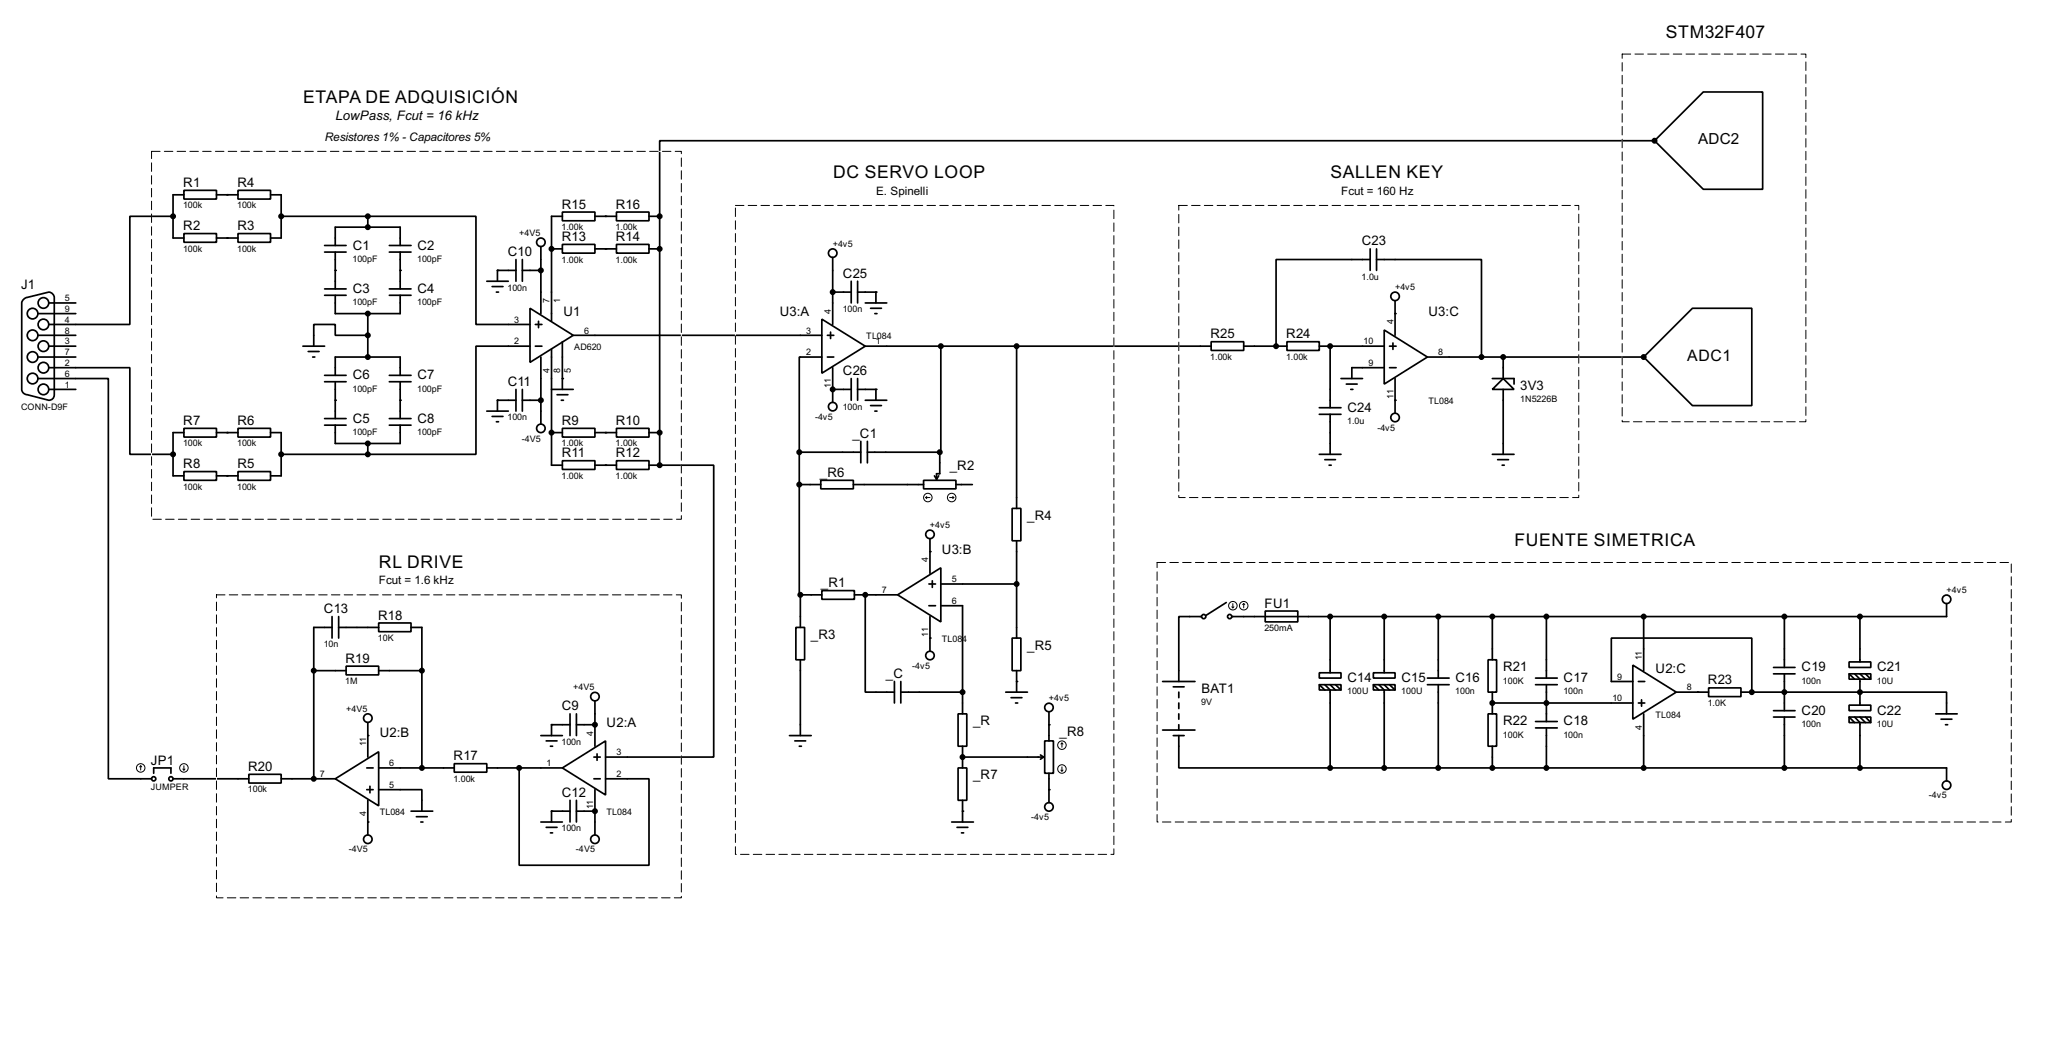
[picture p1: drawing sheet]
<svg xmlns="http://www.w3.org/2000/svg" width="485mm" height="247mm" viewBox="0 0 485 247" stroke-linecap="round" stroke-linejoin="round" font-family="sans-serif">
<g fill="#000">
<circle cx="53.4" cy="55.9" r=".2"/>
<circle cx="53.4" cy="45.8" r=".2"/>
<circle cx="129.6" cy="58.5" r=".2"/>
<circle cx="142.3" cy="58.5" r=".2"/>
<circle cx="142.3" cy="50.8" r=".2"/>
<circle cx="155" cy="50.8" r=".2"/>
<circle cx="155" cy="58.5" r=".2"/>
<circle cx="78.8" cy="63.5" r=".2"/>
<circle cx="94" cy="63.5" r=".2"/>
<circle cx="116.9" cy="63.5" r=".2"/>
<circle cx="127.1" cy="63.5" r=".2"/>
<circle cx="195.6" cy="68.6" r=".2"/>
<circle cx="205.8" cy="68.6" r=".2"/>
<circle cx="327.7" cy="73.7" r=".2"/>
<circle cx="78.8" cy="94" r=".2"/>
<circle cx="94" cy="94" r=".2"/>
<circle cx="116.9" cy="94" r=".2"/>
<circle cx="127.1" cy="94" r=".2"/>
<circle cx="132.1" cy="88.9" r=".2"/>
<circle cx="195.6" cy="91.5" r=".2"/>
<circle cx="205.8" cy="91.5" r=".2"/>
<circle cx="299.8" cy="81.3" r=".2"/>
<circle cx="312.5" cy="81.3" r=".2"/>
<circle cx="327.7" cy="94" r=".2"/>
<circle cx="53.4" cy="111.8" r=".2"/>
<circle cx="53.4" cy="101.6" r=".2"/>
<circle cx="129.6" cy="101.6" r=".2"/>
<circle cx="142.3" cy="101.6" r=".2"/>
<circle cx="142.3" cy="109.3" r=".2"/>
<circle cx="155" cy="109.3" r=".2"/>
<circle cx="155" cy="101.6" r=".2"/>
<circle cx="203.3" cy="139.7" r=".2"/>
<circle cx="218.5" cy="129.6" r=".2"/>
<circle cx="218.5" cy="149.9" r=".2"/>
<circle cx="86.4" cy="172.8" r=".2"/>
<circle cx="129.6" cy="170.2" r=".2"/>
<circle cx="139.8" cy="170.2" r=".2"/>
<circle cx="226.1" cy="177.8" r=".2"/>
<circle cx="238.8" cy="160.1" r=".2"/>
<circle cx="246.4" cy="170.2" r=".2"/>
<circle cx="350.6" cy="165.1" r=".2"/>
<circle cx="363.3" cy="165.1" r=".2"/>
<circle cx="398.8" cy="162.6" r=".2"/>
<circle cx="411.5" cy="162.6" r=".2"/>
<circle cx="419.2" cy="162.6" r=".2"/>
<circle cx="436.9" cy="162.6" r=".2"/>
<circle cx="73.7" cy="182.9" r=".2"/>
<circle cx="86.4" cy="193.1" r=".2"/>
<circle cx="129.6" cy="190.5" r=".2"/>
<circle cx="139.8" cy="190.5" r=".2"/>
<circle cx="226.1" cy="190.5" r=".2"/>
<circle cx="246.4" cy="185.5" r=".2"/>
</g>
<g fill="none" stroke="#000" stroke-width=".4">
<path d="M388.7 33.1l11.4-11.5h14v22.9h-14zM388.7 33.1h-233.7v17.7M40.7 50.8h-10.2v25.4h-19M43.2 44.7h7.7v2.1h-7.7zM43.2 54.9h7.7v2h-7.7zM43.2 45.8h-2.5v10.1h2.5M50.9 55.9h5M50.9 45.8h5M55.9 54.9h7.7v2h-7.7zM55.9 44.7h7.7v2.1h-7.7zM63.6 45.8h2.5v10.1h-2.5M66.1 50.8h20.3"/>
<path d="M76.3 57.7h5M76.3 59.2h5M78.8 57.7v-4.3h15.2v4.3M78.8 59.2v8.7M86.4 50.8h25.4v25.4h12.7M86.4 50.8v2.6M91.5 57.7h5.1M91.5 59.2h5.1M94 59.2v8.7M127.1 57.9v15.8M129.6 58.5h2.5M132.1 57.4h7.7v2.1h-7.7z"/>
<path d="M132.1 49.8h7.7v2.1h-7.7zM132.1 50.8h-2.5v24.7M139.8 50.8h5M139.8 58.5h5M144.8 57.4h7.7v2.1h-7.7zM144.8 49.8h7.7v2.1h-7.7zM152.5 50.8h2.5M152.5 58.5h2.5M155 50.8v58.5M321.9 58.5v5M323.4 58.5v5M5.4 70.5l.7-.6 5.4-1.3a1.38 1.38 0 0 1 1.3 1.3v22.8a1.23 1.23 0 0 1-1.3 1.3l-5.1-1.3a1.36 1.36 0 0 1-1.3-1.2v-20.3z"/>
<path d="M8.9 73.7h8.9M8.9 78.8h8.9M11.5 71.2h6.3M76.3 67.9h5M76.3 69.4h5M78.8 69.4v4.3h15.2v-4.3M86.4 78.8h-7.6v-2.6h-5.1v5.1M86.4 73.7v10.2M91.5 67.9h5.1M91.5 69.4h5.1M114.4 66.1h5M115.6 67.3h2.6"/>
<path d="M116.6 68.6h.5M121.2 63.5h-4.3v2.6M121.2 61v5.1M122.7 61v5.1M122.7 63.5h4.4M124.5 72.4l10.2 6.4-10.2 6.3zM125.8 76.2h1.5M126.5 75.5v1.5M134.7 78.8h58.4M193.1 75l10.2 6.3-10.2 6.4zM194.4 78.8h1.5M195.1 78v1.5"/>
<path d="M195.6 60.5v15.7M195.6 68.6h4.4M200 66.1v5.1M201.5 68.6h4.3v2.6M201.5 66.1v5.1M203.3 71.2h5M204.5 72.4h2.6M205.5 73.7h.5M321.9 61h-22.1v20.3M323.4 61h24.6v22.9M325.2 77.5l10.1 6.4-10.1 6.3zM327.7 70.6v8.2"/>
<path d="M8.9 88.9h16.6v94h10.1M8.9 83.9h8.9M11.5 86.4h19v20.3h10.2M11.5 81.3h6.3M11.5 91.5h6.3M71.2 81.3h5.1M72.4 82.6h2.6M73.5 83.9h.5M76.3 98.3h5M76.3 99.9h5M76.3 88.2h5M76.3 89.7h5"/>
<path d="M78.8 99.9v4.3h15.2v-4.3M78.8 88.2v-4.3h15.2v4.3M78.8 89.7v8.6M91.5 98.3h5.1M91.5 99.9h5.1M91.5 88.2h5.1M91.5 89.7h5.1M94 89.7v8.6M114.4 96.6h5M115.6 97.8h2.6M116.6 99.1h.5M121.2 94h-4.3v2.6"/>
<path d="M121.2 91.5v5.1M122.7 94h4.4M122.7 91.5v5.1M124.5 81.3h-12.7v25.4h-25.4M125.8 81.3h1.5M127.1 83.9v15.7M129.6 82.1v27.2h2.5M129.6 91.5h5.1M130.9 92.7h2.5M131.9 94h.5M132.1 80.3v11.2M193.1 83.9h-5.3v22.3"/>
<path d="M194.4 83.9h1.5M195.6 86.4v8.1M195.6 91.5h4.4M200 88.9v5.1M201.5 91.5h4.3v2.5M201.5 88.9v5.1M203.3 81.3h81.2M203.3 94h5M204.5 95.3h2.6M205.5 96.6h.5M221 81.3v24.9h-.2M238.8 81.3v38.1"/>
<path d="M284.5 80.3h7.7v2h-7.7zM292.2 81.3h10.1M302.3 80.3h7.6v2h-7.6zM309.9 81.3h15.3M309.9 95.8h5.1M309.9 97.3h5.1M312.5 81.3v14.5M312.5 97.3v9.4M315 88.9h5.1M316.3 90.2h2.5M317.3 91.5h.5M325.2 86.4h-7.6v2.5"/>
<path d="M326.4 81.3h1.6M326.4 86.4h1.6M327.2 80.6v1.5M327.7 88.9v8.2M335.3 83.9h50.8M350.6 91.5l2.5-2.6 2.6 2.6zM350.6 88.9h5.1v1.3M353.1 83.9v5M353.1 91.5v15.2M386.1 83.9l11.5-11.5h13.9v22.9h-13.9zM43.2 100.6h7.7v2.1h-7.7zM43.2 110.8h7.7v2h-7.7z"/>
<path d="M43.2 101.6h-2.5v10.2h2.5M50.9 111.8h5M50.9 101.6h5M55.9 110.8h7.7v2h-7.7zM55.9 100.6h7.7v2.1h-7.7zM63.6 101.6h2.5v10.2h-2.5M66.1 106.7h20.3M86.4 104.2v2.5M129.6 101.6h2.5M132.1 100.6h7.7v2.1h-7.7zM132.1 108.2h7.7v2.1h-7.7zM139.8 101.6h5"/>
<path d="M139.8 109.3h5M144.8 100.6h7.7v2.1h-7.7zM144.8 108.2h7.7v2.1h-7.7zM152.5 101.6h2.5M152.5 109.3h2.5M155 109.3h12.7v68.5h-25.4M187.8 113.8v25.9h.2M187.8 113.8h5M187.8 106.2v7.6M187.8 106.2h14.4M192.8 112.8h7.7v2h-7.7zM200.5 113.8h16.5"/>
<path d="M202.2 103.7v5M203.8 106.2h17M203.8 103.7v5M217 112.8h7.6v2h-7.6zM219.5 111.8l.5 .8M220.5 111.8l-.5 .8M220.8 106.2v5.1h-.8v1.3M224.6 113.8h3.8M237.8 119.4h2v7.6h-2zM309.9 106.7h5.1M311.2 108h2.5M312.2 109.3h.5"/>
<path d="M350.6 106.7h5.1M351.8 108h2.6M352.9 109.3h.5M188 139.7h5.1M188 139.7v7.7M193.1 138.7h7.6v2.1h-7.6zM200.7 139.7h10.2M203.3 139.7v22.9h6.8M210.9 139.7l10.1-6.3v12.7zM218.2 137.2h1.6M218.5 126.5v8.2M219 136.4v1.6"/>
<path d="M221 137.2h17.8M238.8 127v22.9M73.7 157.5h7.6M78 147.4h-4.3v35.5M78 144.8v5.1M79.6 147.4h9.4M79.6 144.8v5.1M81.3 156.5h7.7v2h-7.7zM89 146.3h7.6v2.1h-7.6zM89 157.5h10.1M96.6 147.4h2.5v33M187 147.4h2v7.6h-2z"/>
<path d="M188 155v17.8M218.2 142.3h1.6M218.5 144.8v8.1M221 142.3h5.1v25.4M237.8 149.9h2v7.6h-2zM238.8 157.5v5.1M282.2 144.8h-5.3v15.3M288.1 141.5l-4.8 3.1M297.2 143.5h7.7v2.6h-7.7zM309.9 158h5.1v1.3h-5.1zM312.5 144.8v13.2M322.6 158h5.1v1.3h-5.1z"/>
<path d="M325.2 144.8v13.2M335.3 159.3h5.1M337.9 144.8v14.5M349.6 155h2v7.6h-2zM350.6 144.8v10.2M360.7 159.3h5.1M363.3 144.8v14.5M383.6 156.2l10.2 6.4-10.2 6.3zM386.1 144.8v12.7M416.6 158.3h5.1M416.6 156.8h5.1M419.2 144.8v12"/>
<path d="M419.2 158.3v8.6M434.4 155.5h5.1v1.3h-5.1zM434.4 158.3h5.1v1.2h-5.1zM434.4 158.3l1.3 1.2M435.7 158.3l1.2 1.2v6.1M436.9 144.8v10.7M436.9 158.3l1.3 1.2M438.2 158.3l1.3 1.2M457.3 141.8v3h-167.9M86.4 169.7v8.1M106.7 179.4h7.7v2h-7.7zM127.1 172.8h5"/>
<path d="M128.3 174h2.6M129.3 175.3h.5M133.9 170.2h-4.3v2.6M133.9 167.7v5.1M135.4 170.2h4.4M135.4 167.7v5.1M139.5 177.8h1.5M139.8 164.6v10.7M140.3 177.1v1.5M185.5 172.8h5.1M186.7 174h2.6M187.8 175.3h.5"/>
<path d="M210.1 160.1v5M211.6 162.6h14.5M211.6 160.1v5M225.1 167.7h2v7.6h-2zM226.1 175.3v5.1M226.1 177.8h19.1M236.3 162.6h5.1M237.5 163.9h2.6M238.6 165.1h.5M244.4 177.3l.8 .5M245.2 177.8l-.8 .5M245.4 174h2.1v7.6h-2.1z"/>
<path d="M246.4 167.2v6.8M273.1 160.1h7.6M273.1 171.5h7.6M275.6 161.3h2.6M275.6 172.8h2.6M276.9 172.8v7.6h35.6M276.9 162.6v1.3M276.9 165.1v1.3M276.9 167.7v1.2M276.9 170.2v1.3M309.9 160.8h5.1v1.3h-5.1zM309.9 160.8l1.3 1.3"/>
<path d="M311.2 160.8l1.3 1.3v18.3M312.5 160.8l1.2 1.3M313.7 160.8l1.3 1.3M322.6 160.8h5.1v1.3h-5.1zM322.6 160.8l1.3 1.3M323.9 160.8l1.3 1.3v18.3M325.2 160.8l1.2 1.3M326.4 160.8l1.3 1.3M335.3 160.8h5.1M337.9 160.8v19.6M349.6 167.7h2v7.6h-2zM350.6 162.6v5.1"/>
<path d="M350.6 175.3v5.1M350.6 165.1h33M360.7 160.8h5.1M360.7 169.5h5.1M360.7 171h5.1M363.3 160.8v8.7M363.3 171v9.4M383.6 160.1h-5.1v-10.2h33v12.7M384.9 165.1h1.5M384.9 160.1h1.5M385.6 164.4v1.5M386.1 167.7v12.7"/>
<path d="M393.8 162.6h7.6M401.4 161.6h7.6v2h-7.6zM409 162.6h48.3v5.1M416.6 168.4h5.1M416.6 166.9h5.1M419.2 168.4v12M434.4 165.6h5.1v1.3h-5.1zM434.4 168.4h5.1v1.3h-5.1zM434.4 168.4l1.3 1.3M435.7 168.4l1.2 1.3v10.7M436.9 168.4l1.3 1.3M438.2 168.4l1.3 1.3"/>
<path d="M454.7 167.7h5.1M456 168.9h2.5M457 170.2h.5M36.1 181.6v-1.2h4.1v1.2M40.7 182.9h17.8M58.5 181.9h7.6v2h-7.6zM66.1 182.9h12.7M78.8 182.9l10.2-6.3v12.7zM86.2 180.4h1.5M86.2 185.5h1.5M86.4 188v8.1M86.9 184.7v1.5"/>
<path d="M89 185.5h10.1v5M89 180.4h17.7M96.6 190.5h5.1M97.8 191.8h2.6M98.9 193.1h.5M114.4 180.4h17.7M122 180.4v22.8h30.5v-20.3h-10.2M127.1 193.1h5M128.3 194.3h2.6M129.3 195.6h.5M132.1 180.4l10.2-6.4v12.7zM133.9 190.5h-4.3v2.6"/>
<path d="M133.9 188v5.1M135.4 190.5h4.4M135.4 188v5.1M139.5 182.9h1.5M139.8 185.5v10.6M223.6 193.1h5.1M224.8 194.3h2.6M225.1 180.4h2v7.6h-2zM225.9 195.6h.5M226.1 188v5.1M246.4 181.6v6.9M312.5 180.4h144.8v3"/>
<circle cx="127" cy="56.9" r="1"/>
<circle cx="195.6" cy="59.5" r="1"/>
<circle cx="7.6" cy="78.8" r="1.25"/>
<circle cx="7.6" cy="73.7" r="1.25"/>
<circle cx="10.2" cy="76.2" r="1.25"/>
<circle cx="10.2" cy="71.2" r="1.25"/>
<circle cx="327.7" cy="69.6" r="1"/>
<circle cx="7.6" cy="83.9" r="1.25"/>
<circle cx="7.6" cy="88.9" r="1.25"/>
<circle cx="10.2" cy="81.3" r="1.25"/>
<circle cx="10.2" cy="86.4" r="1.25"/>
<circle cx="10.2" cy="91.5" r="1.25"/>
<circle cx="195.6" cy="95.5" r="1"/>
<circle cx="327.7" cy="98.1" r="1"/>
<circle cx="127" cy="100.6" r="1"/>
<circle cx="218.4" cy="125.5" r="1"/>
<circle cx="218.4" cy="154" r="1"/>
<circle cx="282.7" cy="144.8" r=".5"/>
<circle cx="288.8" cy="144.8" r=".5"/>
<circle cx="457.2" cy="140.8" r="1"/>
<circle cx="86.4" cy="168.7" r="1"/>
<circle cx="139.7" cy="163.6" r="1"/>
<circle cx="246.4" cy="166.2" r="1"/>
<circle cx="36.1" cy="182.9" r=".5"/>
<circle cx="40.1" cy="182.9" r=".5"/>
<circle cx="86.4" cy="197.1" r="1"/>
<circle cx="139.7" cy="197.1" r="1"/>
<circle cx="246.4" cy="189.5" r="1"/>
<circle cx="457.2" cy="184.4" r="1"/>
</g>
<g fill="#000" stroke="#000" stroke-width=".4">
<circle cx="388.6" cy="33.1" r=".5"/>
<circle cx="40.6" cy="50.8" r=".5"/>
<circle cx="66" cy="50.8" r=".5"/>
<circle cx="86.4" cy="53.4" r=".5"/>
<circle cx="86.4" cy="50.8" r=".5"/>
<circle cx="129.5" cy="58.5" r=".5"/>
<circle cx="154.9" cy="50.8" r=".5"/>
<circle cx="154.9" cy="58.5" r=".5"/>
<circle cx="86.4" cy="73.7" r=".5"/>
<circle cx="86.4" cy="78.8" r=".5"/>
<circle cx="127" cy="63.5" r=".5"/>
<circle cx="195.6" cy="68.6" r=".5"/>
<circle cx="86.4" cy="83.9" r=".5"/>
<circle cx="127" cy="94" r=".5"/>
<circle cx="195.6" cy="91.5" r=".5"/>
<circle cx="221" cy="81.3" r=".5"/>
<circle cx="238.8" cy="81.3" r=".5"/>
<circle cx="299.7" cy="81.3" r=".5"/>
<circle cx="312.4" cy="81.3" r=".5"/>
<circle cx="348" cy="83.9" r=".5"/>
<circle cx="353.1" cy="83.9" r=".5"/>
<circle cx="386.1" cy="83.9" r=".5"/>
<circle cx="40.6" cy="106.7" r=".5"/>
<circle cx="66" cy="106.7" r=".5"/>
<circle cx="86.4" cy="106.7" r=".5"/>
<circle cx="86.4" cy="104.2" r=".5"/>
<circle cx="129.5" cy="101.6" r=".5"/>
<circle cx="154.9" cy="109.3" r=".5"/>
<circle cx="154.9" cy="101.6" r=".5"/>
<circle cx="187.7" cy="113.8" r=".5"/>
<circle cx="187.7" cy="106.2" r=".5"/>
<circle cx="220.7" cy="106.2" r=".5"/>
<circle cx="188" cy="139.7" r=".5"/>
<circle cx="203.2" cy="139.7" r=".5"/>
<circle cx="238.8" cy="137.2" r=".5"/>
<circle cx="73.7" cy="157.5" r=".5"/>
<circle cx="99.1" cy="157.5" r=".5"/>
<circle cx="312.4" cy="144.8" r=".5"/>
<circle cx="325.1" cy="144.8" r=".5"/>
<circle cx="337.8" cy="144.8" r=".5"/>
<circle cx="350.5" cy="144.8" r=".5"/>
<circle cx="363.2" cy="144.8" r=".5"/>
<circle cx="386.1" cy="144.8" r=".5"/>
<circle cx="419.1" cy="144.8" r=".5"/>
<circle cx="436.9" cy="144.8" r=".5"/>
<circle cx="139.7" cy="170.2" r=".5"/>
<circle cx="226.1" cy="162.6" r=".5"/>
<circle cx="226.1" cy="177.8" r=".5"/>
<circle cx="350.5" cy="165.1" r=".5"/>
<circle cx="363.2" cy="165.1" r=".5"/>
<circle cx="411.5" cy="162.6" r=".5"/>
<circle cx="419.1" cy="162.6" r=".5"/>
<circle cx="436.9" cy="162.6" r=".5"/>
<circle cx="73.7" cy="182.9" r=".5"/>
<circle cx="99.1" cy="180.4" r=".5"/>
<circle cx="121.9" cy="180.4" r=".5"/>
<circle cx="139.7" cy="190.5" r=".5"/>
<circle cx="312.4" cy="180.4" r=".5"/>
<circle cx="325.1" cy="180.4" r=".5"/>
<circle cx="337.8" cy="180.4" r=".5"/>
<circle cx="350.5" cy="180.4" r=".5"/>
<circle cx="363.2" cy="180.4" r=".5"/>
<circle cx="386.1" cy="180.4" r=".5"/>
<circle cx="419.1" cy="180.4" r=".5"/>
<circle cx="436.9" cy="180.4" r=".5"/>
</g>
<g fill="none" stroke="#000" stroke-width=".23">
<path d="M217.5 116.9l.2 .2M217.5 116.9h1M217.7 116.6l-.2 .3M223.1 116.9h1M223.8 116.6l.3 .3M224.1 116.9l-.3 .2M289.4 142.5l.2 .3M289.6 141.8v1M289.9 142.5l-.3 .3M292.2 141.8l-.3 .2M292.2 141.8l.2 .2M292.2 141.8v1"/>
<path d="M33.1 179.9l-.3 .2M33.1 179.9l.2 .2M33.1 179.9v1M43.2 179.9v1M249.5 174.5v1M249.5 174.5l.2 .3M249.5 174.5l-.3 .3M43 180.6l.2 .3M43.5 180.6l-.3 .3M249.2 180.9l.3 .2M249.5 180.1v1M249.7 180.9l-.2 .2"/>
<circle cx="217.9" cy="116.9" r="1"/>
<circle cx="223.5" cy="116.9" r="1"/>
<circle cx="289.6" cy="142.3" r="1"/>
<circle cx="292.1" cy="142.3" r="1"/>
<circle cx="249.4" cy="175" r="1"/>
<circle cx="33" cy="180.4" r="1"/>
<circle cx="43.2" cy="180.4" r="1"/>
<circle cx="249.4" cy="180.6" r="1"/>
</g>
<path d="M381.1 12.7h43.1v86.4h-43.1zM35.6 35.6h124.5v86.4h-124.5zM172.8 48.3h88.9v152.4h-88.9zM276.9 48.3h94v68.6h-94zM50.9 139.7h109.2v71.2h-109.2zM271.8 132.1h200.7v61h-200.7z" fill="none" stroke="#fff" stroke-width=".23"/>
<path d="M381.1 12.7h43.1v86.4h-43.1zM35.6 35.6h124.5v86.4h-124.5zM172.8 48.3h88.9v152.4h-88.9zM276.9 48.3h94v68.6h-94zM50.9 139.7h109.2v71.2h-109.2zM271.8 132.1h200.7v61h-200.7z" fill="none" stroke="#000" stroke-width=".23" stroke-dasharray="2 1"/>
<g font-size="4.6">
<text x="391.3" y="8.9">STM32F407</text>
<text x="71.2" y="24.1">ETAPA DE ADQUISICIÓN</text>
<text x="195.7" y="41.9">DC SERVO LOOP</text>
<text x="312.5" y="41.9">SALLEN KEY</text>
<text x="355.7" y="128.3">FUENTE SIMETRICA</text>
<text x="89" y="133.4">RL DRIVE</text>
</g>
<text font-size="4.2" x="396.3" y="84.8">ADC1</text>
<text font-size="4" x="398.9" y="33.8">ADC2</text>
<g font-size="3.5">
<text x="78.8" y="28.2">LowPass, Fcut = 16 kHz</text>
<text x="43.1" y="43.9">R1</text>
<text x="55.8" y="43.9">R4</text>
<text x="132" y="49">R15</text>
<text x="144.7" y="49">R16</text>
<text x="43.1" y="54">R2</text>
<text x="55.8" y="54">R3</text>
<text x="82.9" y="58.6">C1</text>
<text x="98.1" y="58.6">C2</text>
<text x="132" y="56.6">R13</text>
<text x="144.7" y="56.6">R14</text>
<text x="319.9" y="57.7">C23</text>
<text x="119.3" y="60.2">C10</text>
<text x="198" y="65.3">C25</text>
<text x="5" y="67.8">J1</text>
<text x="82.9" y="68.8">C3</text>
<text x="98.1" y="68.8">C4</text>
<text x="132.4" y="74.1">U1</text>
<text x="183.2" y="74.1">U3:A</text>
<text x="335.6" y="74.1">U3:C</text>
<text x="284.4" y="79.5">R25</text>
<text x="302.2" y="79.5">R24</text>
<text x="82.9" y="89.1">C6</text>
<text x="98.1" y="89.1">C7</text>
<text x="198" y="88.1">C26</text>
<text x="119.3" y="90.7">C11</text>
<text x="357.1" y="91.6">3V3</text>
<text x="43.1" y="99.8">R7</text>
<text x="55.8" y="99.8">R6</text>
<text x="82.9" y="99.3">C5</text>
<text x="98.1" y="99.3">C8</text>
<text x="132" y="99.8">R9</text>
<text x="144.7" y="99.8">R10</text>
<text x="316.5" y="96.7">C24</text>
<text x="132" y="107.4">R11</text>
<text x="144.7" y="107.4">R12</text>
<text x="200.3" y="102.9">_C1</text>
<text x="43.1" y="110">R8</text>
<text x="55.8" y="110">R5</text>
<text x="192.6" y="112">_R6</text>
<text x="223.1" y="110.3">_R2</text>
<text x="241.3" y="122.1">_R4</text>
<text x="221.3" y="130">U3:B</text>
<text x="192.9" y="137.9">_R1</text>
<text x="297.1" y="142.7">FU1</text>
<text x="76.1" y="144">C13</text>
<text x="88.8" y="145.5">R18</text>
<text x="81.2" y="155.7">R19</text>
<text x="190.5" y="150.1">_R3</text>
<text x="241.3" y="152.6">_R5</text>
<text x="208.1" y="159.3">_C</text>
<text x="316.5" y="160.2">C14</text>
<text x="329.2" y="160.2">C15</text>
<text x="341.9" y="160.2">C16</text>
<text x="353.1" y="157.7">R21</text>
<text x="367.3" y="160.2">C17</text>
<text x="388.9" y="158">U2:C</text>
<text x="401.2" y="160.8">R23</text>
<text x="423.2" y="157.7">C19</text>
<text x="441" y="157.7">C21</text>
<text x="132" y="166.9">C9</text>
<text x="282.2" y="162.8">BAT1</text>
<text x="423.2" y="167.8">C20</text>
<text x="441" y="167.8">C22</text>
<text x="89.2" y="173.2">U2:B</text>
<text x="142.5" y="170.7">U2:A</text>
<text x="228.6" y="170.4">_R</text>
<text x="248.9" y="172.9">_R8</text>
<text x="353.1" y="170.4">R22</text>
<text x="367.3" y="170.4">C18</text>
<text x="35.5" y="179.6">JP1</text>
<text x="106.6" y="178.6">R17</text>
<text x="58.3" y="181.1">R20</text>
<text x="228.6" y="183.1">_R7</text>
<text x="132" y="187.2">C12</text>
</g>
<g font-size="3.1">
<text x="76.3" y="33.1">Resistores 1% - Capacitores 5%</text>
<text x="205.8" y="45.8">E. Spinelli</text>
<text x="315" y="45.8">Fcut = 160 Hz</text>
<text x="89" y="137.2">Fcut = 1.6 kHz</text>
</g>
<g font-size="2.4">
<text x="43" y="49">100k</text>
<text x="55.7" y="49">100k</text>
<text x="43" y="59.1">100k</text>
<text x="55.7" y="59.1">100k</text>
<text x="122" y="55.4">+4V5</text>
<text x="131.9" y="54">1.00k</text>
<text x="144.6" y="54">1.00k</text>
<text x="195.6" y="57.9">+4v5</text>
<text x="82.8" y="61.5">100pF</text>
<text x="98" y="61.5">100pF</text>
<text x="131.9" y="61.7">1.00k</text>
<text x="144.6" y="61.7">1.00k</text>
<text x="319.9" y="65.7">1.0u</text>
<text x="15.3" y="70.8">5</text>
<text x="82.8" y="71.6">100pF</text>
<text x="98" y="71.6">100pF</text>
<text x="119.2" y="68.3">100n</text>
<text x="129.1" y="71.2" transform="rotate(-90 129.1 71.2)">7</text>
<text x="131.6" y="71.2" transform="rotate(-90 131.6 71.2)">1</text>
<text x="327.7" y="68.1">+4v5</text>
<text x="15.3" y="75.8">4</text>
<text x="15.3" y="73.3">9</text>
<text x="120.8" y="75.8">3</text>
<text x="195.2" y="73.7" transform="rotate(-90 195.2 73.7)">4</text>
<text x="198" y="73.4">100n</text>
<text x="327.3" y="76.2" transform="rotate(-90 327.3 76.2)">4</text>
<text x="15.3" y="83.5">7</text>
<text x="15.3" y="80.9">3</text>
<text x="15.3" y="78.3">8</text>
<text x="120.8" y="80.9">2</text>
<text x="134.9" y="82.2">AD620</text>
<text x="137.2" y="78.3">6</text>
<text x="189.4" y="78.3">3</text>
<text x="189.4" y="83.5">2</text>
<text x="203.5" y="79.7">TL084</text>
<text x="205.8" y="80.9">1</text>
<text x="320.3" y="80.9">10</text>
<text x="337.9" y="83.5">8</text>
<text x="15.3" y="88.5">6</text>
<text x="15.3" y="86">2</text>
<text x="129.1" y="87.5" transform="rotate(-90 129.1 87.5)">4</text>
<text x="131.6" y="87.5" transform="rotate(-90 131.6 87.5)">8</text>
<text x="134.1" y="87.5" transform="rotate(-90 134.1 87.5)">5</text>
<text x="284.3" y="84.5">1.00k</text>
<text x="302.1" y="84.5">1.00k</text>
<text x="321.5" y="86">9</text>
<text x="15.3" y="91.1">1</text>
<text x="82.8" y="92">100pF</text>
<text x="98" y="92">100pF</text>
<text x="195.2" y="91" transform="rotate(-90 195.2 91)">11</text>
<text x="327.3" y="93.6" transform="rotate(-90 327.3 93.6)">11</text>
<text x="335.5" y="94.9">TL084</text>
<text x="357.1" y="94.5">1N5226B</text>
<text x="4.9" y="96.2">CONN-D9F</text>
<text x="119.2" y="98.8">100n</text>
<text x="191.5" y="98.6">-4v5</text>
<text x="198" y="96.2">100n</text>
<text x="316.5" y="99.6">1.0u</text>
<text x="323.6" y="101.2">-4v5</text>
<text x="43" y="104.9">100k</text>
<text x="55.7" y="104.9">100k</text>
<text x="82.8" y="102.2">100pF</text>
<text x="98" y="102.2">100pF</text>
<text x="122.6" y="103.7">-4V5</text>
<text x="131.9" y="104.9">1.00k</text>
<text x="144.6" y="104.9">1.00k</text>
<text x="131.9" y="112.5">1.00k</text>
<text x="144.6" y="112.5">1.00k</text>
<text x="43" y="115">100k</text>
<text x="55.7" y="115">100k</text>
<text x="218.5" y="124">+4v5</text>
<text x="218.1" y="132.1" transform="rotate(-90 218.1 132.1)">4</text>
<text x="223.6" y="136.8">5</text>
<text x="207.2" y="139.3">7</text>
<text x="223.6" y="141.9">6</text>
<text x="457.3" y="139.3">+4v5</text>
<text x="218" y="149.5" transform="rotate(-90 218 149.5)">11</text>
<text x="297" y="148.3">250mA</text>
<text x="76.1" y="152.1">10n</text>
<text x="88.8" y="150.6">10K</text>
<text x="221.2" y="150.8">TL084</text>
<text x="385.7" y="155" transform="rotate(-90 385.7 155)">11</text>
<text x="81.1" y="160.7">1M</text>
<text x="214.3" y="157">-4v5</text>
<text x="353.1" y="160.6">100K</text>
<text x="379.9" y="159.7">9</text>
<text x="423.2" y="160.6">100n</text>
<text x="440.9" y="160.6">10U</text>
<text x="81.3" y="167.2">+4V5</text>
<text x="134.7" y="162.1">+4V5</text>
<text x="246.4" y="164.7">+4v5</text>
<text x="282.2" y="165.7">9V</text>
<text x="316.5" y="163.1">100U</text>
<text x="329.2" y="163.1">100U</text>
<text x="341.9" y="163.1">100n</text>
<text x="367.3" y="163.1">100n</text>
<text x="378.8" y="164.7">10</text>
<text x="396.3" y="162.2">8</text>
<text x="401.2" y="165.8">1.0K</text>
<text x="139.3" y="172.7" transform="rotate(-90 139.3 172.7)">4</text>
<text x="353.1" y="173.3">100K</text>
<text x="367.3" y="173.3">100n</text>
<text x="385.7" y="171.4" transform="rotate(-90 385.7 171.4)">4</text>
<text x="388.9" y="168.6">TL084</text>
<text x="423.2" y="170.7">100n</text>
<text x="440.9" y="170.7">10U</text>
<text x="86" y="175.3" transform="rotate(-90 86 175.3)">11</text>
<text x="91.5" y="180">6</text>
<text x="128.4" y="180">1</text>
<text x="131.9" y="175">100n</text>
<text x="144.8" y="177.4">3</text>
<text x="35.4" y="185.6">JUMPER</text>
<text x="75.1" y="182.5">7</text>
<text x="91.5" y="185.1">5</text>
<text x="106.5" y="183.6">1.00k</text>
<text x="144.8" y="182.5">2</text>
<text x="58.3" y="186.1">100k</text>
<text x="86" y="191.7" transform="rotate(-90 86 191.7)">4</text>
<text x="89.2" y="191.5">TL084</text>
<text x="139.3" y="190.1" transform="rotate(-90 139.3 190.1)">11</text>
<text x="142.5" y="191.5">TL084</text>
<text x="453.1" y="187.5">-4v5</text>
<text x="131.9" y="195.3">100n</text>
<text x="242.3" y="192.6">-4v5</text>
<text x="82" y="200.2">-4V5</text>
<text x="135.3" y="200.2">-4V5</text>
</g>
</svg>
